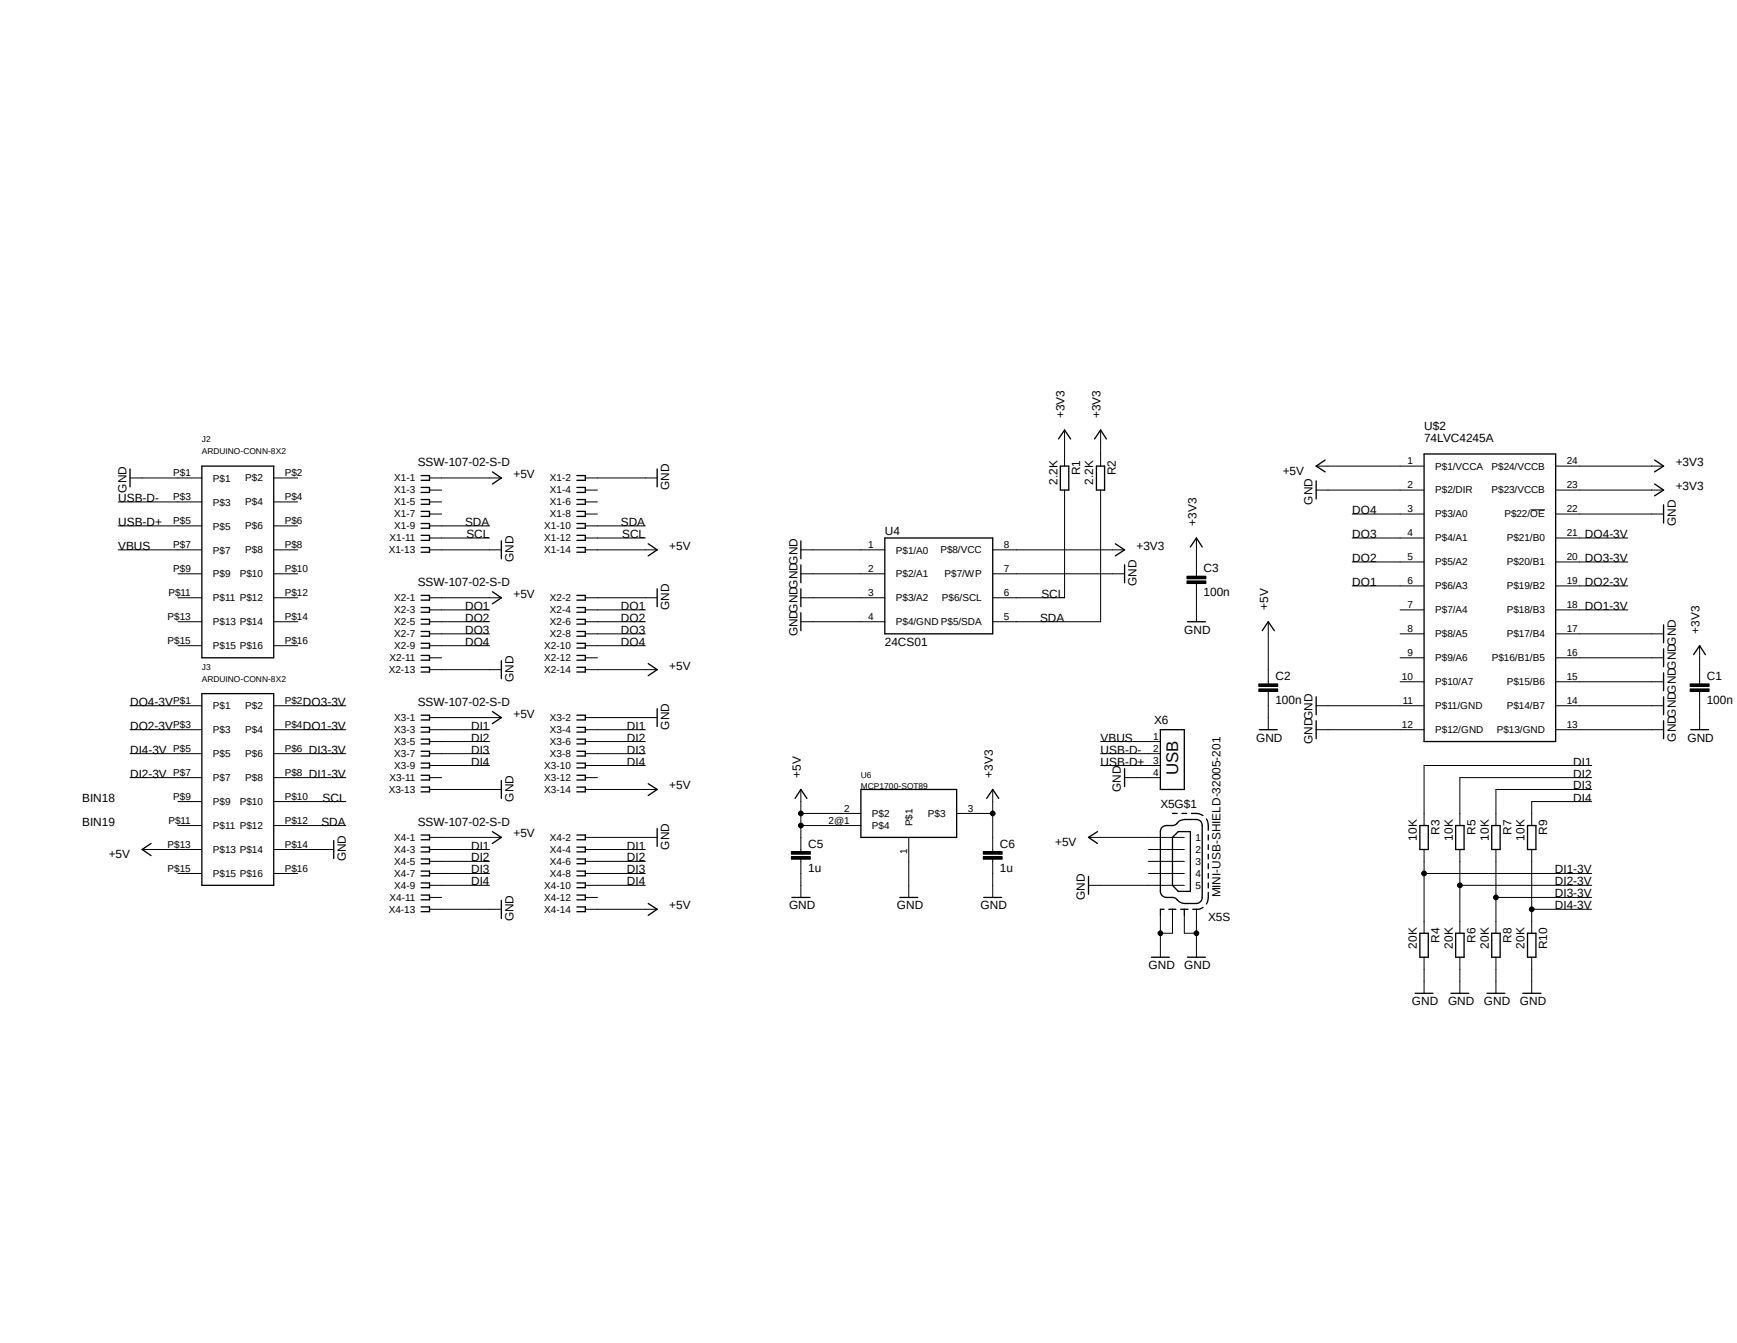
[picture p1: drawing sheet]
<svg xmlns="http://www.w3.org/2000/svg" width="279mm" height="216mm" viewBox="0 0 279 216" stroke-linecap="round" stroke-linejoin="round" font-family="sans-serif">
<path d="M12.7 62.2l266.7 99.9M279.4 62.2l-266.7 99.9" fill="none" stroke="#fff" stroke-width=".16"/>
<g fill="none" stroke="#000" stroke-width=".16">
<path d="M20.9 76.8h11.6M44 76.8h3.9M69.1 76.8h11.5M69.1 78.8h1.9M94.1 76.8h11.6M94.1 78.8h2M171.2 78.8v17.3h-11.5M171.2 69.1v5.8M177 78.8v21.1h-17.3M177 69.1v5.8M211.7 78.8h17.4M211.7 74.9h17.4"/>
<path d="M250.2 78.8h17.4M250.2 74.9h17.4M19 80.7h13.5M19 84.5h13.5M19 88.4h13.5M28.6 92.2h3.9M28.6 96.1h3.9M28.6 99.9h3.9M44 80.7h3.9M44 84.5h3.9M44 88.4h3.9M44 92.2h3.9"/>
<path d="M44 96.1h3.9M44 99.9h3.9M69.1 80.7h1.9M69.1 84.5h9.6M69.1 88.4h11.5M69.1 96.1h11.5M69.1 99.9h9.6M69.1 82.6h1.9M69.1 86.5h9.6M69.1 98h9.6M94.1 80.7h2M94.1 84.5h9.7"/>
<path d="M94.1 88.4h11.6M94.1 96.1h11.6M94.1 99.9h9.7M94.1 82.6h2M94.1 86.5h9.7M94.1 98h9.7M128.8 88.4h13.5M128.8 92.2h13.5M128.8 96.1h13.5M128.8 99.9h13.5M159.7 88.4h21.2M159.7 92.2h21.2"/>
<path d="M190.9 93.4h3.1v.4h-3.1zM190.9 92.6h3.1v.4h-3.1zM192.4 86.5v6.1M192.4 93.8v6.1M204 99.9v10.1M217.5 82.6h11.6M217.5 86.5h11.6M217.5 90.3h11.6M217.5 94.2h11.6M225.2 98h3.9M246.2 82h2.3M250.2 82.6h17.4"/>
<path d="M250.2 86.5h11.6M250.2 98h11.6M250.2 90.3h11.6M250.2 94.2h11.6M20.9 113.5h11.6M20.9 117.3h11.6M28.6 103.8h3.9M44 103.8h3.9M44 113.5h11.6M44 117.3h11.6M69.1 103.8h9.6M69.1 117.3h9.6"/>
<path d="M69.1 101.9h9.6M69.1 105.7h1.9M69.1 107.7h11.5M69.1 115.4h11.5M69.1 119.2h9.6M94.1 103.8h9.7M94.1 117.3h9.7M94.1 101.9h9.7M94.1 105.7h2M94.1 107.7h11.6M94.1 115.4h11.6M94.1 119.2h9.7"/>
<path d="M177 119.2h9.6M202.5 110.7h3v.5h-3zM202.5 109.9h3v.5h-3zM204 111.1v6.2M211.7 113.5h17.4M211.7 117.3h17.4M225.2 101.9h3.9M225.2 105.7h3.9M225.2 109.6h3.9M250.2 113.5h17.4M250.2 117.3h17.4M250.2 101.9h17.4"/>
<path d="M250.2 105.7h17.4M250.2 109.6h17.4M271.9 110.7h3v.5h-3zM271.9 109.9h3v.5h-3zM273.4 103.8v6.2M273.4 111.1v6.2M20.9 121.2h11.6M20.9 125h11.6M22.9 136.6h9.6M28.6 128.9h3.9M28.6 132.7h3.9M44 121.2h11.6"/>
<path d="M44 125h11.6M44 128.9h11.6M44 132.7h11.6M44 136.6h9.7M69.1 121.2h9.6M69.1 125h1.9M69.1 136.6h9.6M69.1 123.1h9.6M69.1 126.9h11.5M69.1 134.6h11.5M69.1 138.5h9.6M94.1 121.2h9.7"/>
<path d="M94.1 125h2M94.1 136.6h9.7M94.1 123.1h9.7M94.1 126.9h11.6M94.1 134.6h11.6M94.1 138.5h9.7M127.3 137.7h3v.4h-3zM127.3 136.9h3v.4h-3zM128.8 132.7h9.7M128.8 130.8h9.7M128.8 126.9v10M128.8 138.1v6.2"/>
<path d="M146.2 134.6v9.7M153.9 130.8h5.8M158.2 137.7h3v.4h-3zM158.2 136.9h3v.4h-3zM159.7 126.9v10M159.7 138.1v6.2M175.1 134.6h15.4M177 121.2h9.6M177 123.1h9.6M180.9 125h5.7M184.7 136.6h5.8M184.7 138.5h5.8"/>
<path d="M229.1 136.6v13.4M234.8 136.6v13.4M240.6 136.6v13.4M246.4 136.6v13.4M256 125h-21.2v7.7M256 128.9h-9.6v3.8M256 123.1h-26.9v9.6M256 126.9h-15.4v5.8M28.6 140.4h3.9M44 140.4h3.9M69.1 140.4h9.6M69.1 142.3h9.6"/>
<path d="M69.1 144.3h1.9M69.1 146.2h11.5M94.1 140.4h9.7M94.1 142.3h9.7M94.1 144.3h2M94.1 146.2h11.6M175.1 142.3h15.4M184.7 140.4h5.8M186.6 146.2v7.7M188.6 146.2v3.8h-2M190.5 146.2v3.8h1.9M192.4 146.2v7.7"/>
<path d="M229.1 140.4h26.9M229.1 153.9v5.8M234.8 142.3h21.2M234.8 153.9v5.8M240.6 144.3h15.4M240.6 153.9v5.8M246.4 146.2h9.6M246.4 153.9v5.8"/>
<circle cx="128.8" cy="132.7" r=".38"/>
<circle cx="128.8" cy="130.8" r=".38"/>
<circle cx="159.7" cy="130.8" r=".38"/>
<circle cx="186.6" cy="150" r=".38"/>
<circle cx="192.4" cy="150" r=".38"/>
<circle cx="229.1" cy="140.4" r=".38"/>
<circle cx="234.8" cy="142.3" r=".38"/>
<circle cx="240.6" cy="144.3" r=".38"/>
<circle cx="246.4" cy="146.2" r=".38"/>
</g>
<g fill="none" stroke="#000" stroke-width=".21">
<path d="M20.9 75.4v2.9M32.5 74.9h11.5v30.8h-11.5zM67.7 76.5h1.4v.7h-1.4M67.7 78.4h1.4v.8h-1.4M79.2 75.9l1.4 .9-1.4 1M92.8 76.5h1.3v.7h-1.3M92.8 78.4h1.3v.8h-1.3M105.7 75.4v2.9M170.3 70.6l.9-1.5 1 1.5M170.6 74.9h1.3v3.9h-1.3zM176.1 70.6l.9-1.5 1 1.5M176.4 74.9h1.3v3.9h-1.3z"/>
<path d="M211.7 77.3v2.9M213.1 74l-1.4 .9 1.4 1M229.1 73h21.1v46.2h-21.1zM266.1 74l1.5 .9-1.5 1M266.1 77.8l1.5 1-1.5 .9M67.7 80.3h1.4v.8h-1.4M67.7 82.2h1.4v.8h-1.4M67.7 84.2h1.4v.7h-1.4M67.7 86.1h1.4v.8h-1.4M67.7 88h1.4v.8h-1.4M67.7 95.7h1.4v.8h-1.4M67.7 97.7h1.4v.7h-1.4"/>
<path d="M67.7 99.6h1.4v.7h-1.4M79.2 95.1l1.4 1-1.4 1M80.6 87v2.8M92.8 80.3h1.3v.8h-1.3M92.8 82.2h1.3v.8h-1.3M92.8 84.2h1.3v.7h-1.3M92.8 86.1h1.3v.8h-1.3M92.8 88h1.3v.8h-1.3M92.8 95.7h1.3v.8h-1.3M92.8 97.7h1.3v.7h-1.3M92.8 99.6h1.3v.7h-1.3M104.3 87.4l1.4 1-1.4 1"/>
<path d="M105.7 94.7v2.8M128.8 87v2.8M128.8 90.8v2.9M128.8 94.7v2.8M128.8 98.5v2.9M142.3 86.5h17.4v15.4h-17.4zM179.4 87.4l1.5 1-1.5 1M180.9 90.8v2.9M191 99.9h2.9M191.5 87.9l.9-1.4 1 1.4M267.6 81.2v2.9M32.5 111.5h11.5v30.8h-11.5z"/>
<path d="M67.7 101.5h1.4v.8h-1.4M67.7 103.4h1.4v.8h-1.4M67.7 105.4h1.4v.7h-1.4M67.7 107.3h1.4v.7h-1.4M67.7 115h1.4v.7h-1.4M67.7 116.9h1.4v.8h-1.4M67.7 118.8h1.4v.8h-1.4M79.2 114.4l1.4 1-1.4 .9M80.6 106.2v2.9M92.8 101.5h1.3v.8h-1.3M92.8 103.4h1.3v.8h-1.3M92.8 105.4h1.3v.7h-1.3"/>
<path d="M92.8 107.3h1.3v.7h-1.3M92.8 115h1.3v.7h-1.3M92.8 116.9h1.3v.8h-1.3M92.8 118.8h1.3v.8h-1.3M104.3 106.7l1.4 1-1.4 .9M105.7 113.9v2.9M186.6 117.3h3.9v9.6h-3.9zM202.6 117.3h2.8M203 101.4l1-1.5 1 1.5M211.7 112v2.9M211.7 115.9v2.8M267.6 100.5v2.8"/>
<path d="M267.6 104.3v2.9M267.6 108.2v2.8M267.6 112v2.9M267.6 115.9v2.8M271.9 117.3h2.9M272.4 105.2l1-1.4 .9 1.4M24.3 135.6l-1.4 1 1.4 .9M53.7 135.1v2.9M67.7 120.8h1.4v.7h-1.4M67.7 122.7h1.4v.7h-1.4M67.7 124.6h1.4v.8h-1.4M67.7 126.5h1.4v.8h-1.4"/>
<path d="M67.7 134.2h1.4v.8h-1.4M67.7 136.2h1.4v.7h-1.4M67.7 138.1h1.4v.8h-1.4M79.2 133.7l1.4 .9-1.4 1M80.6 125.5v2.9M92.8 120.8h1.3v.7h-1.3M92.8 122.7h1.3v.7h-1.3M92.8 124.6h1.3v.8h-1.3M92.8 126.5h1.3v.8h-1.3M92.8 134.2h1.3v.8h-1.3M92.8 136.2h1.3v.7h-1.3M92.8 138.1h1.3v.8h-1.3"/>
<path d="M104.3 126l1.4 .9-1.4 1M105.7 133.2v2.9M127.9 128.4l.9-1.5 1 1.5M138.5 126.9h15.4v7.7h-15.4zM158.7 128.4l1-1.5 1 1.5M176.5 133.7l-1.4 .9 1.4 1M180.9 123.6v2.8M186.8 133.1a1.73 1.73 0 0 1 1.8-.4 1.27 1.27 0 0 0 1.1-.7 5.1 5.1 0 0 1 3-.2 .91 .91 0 0 1 .7 .9v11.6a.97 .97 0 0 1-1 .9h-1.9a1.82 1.82 0 0 1-1.4-.8 3.5 3.5 0 0 0-1.8-.2 .98 .98 0 0 1-.7-.9v-9.6zM188.6 130.8h.8M189.5 133.7h2v9.6h-2l-.9-1v-7.7zM190.1 130.8h.8M191.6 130.8a2.57 2.57 0 0 1 1.9 .3"/>
<path d="M194.1 131.7a2.92 2.92 0 0 1 .3 1.8M194.4 134.2v.8M194.4 135.8v.8M194.4 137.3v.8M194.4 138.9v.8M228.4 132.7h1.3v3.9h-1.3zM234.1 132.7h1.4v3.9h-1.4zM239.9 132.7h1.4v3.9h-1.4zM245.7 132.7h1.4v3.9h-1.4zM67.7 140h1.4v.8h-1.4M67.7 141.9h1.4v.8h-1.4M67.7 143.9h1.4v.8h-1.4"/>
<path d="M67.7 145.8h1.4v.8h-1.4M80.6 144.7v3M92.8 140h1.3v.8h-1.3M92.8 141.9h1.3v.8h-1.3M92.8 143.9h1.3v.8h-1.3M92.8 145.8h1.3v.8h-1.3M104.3 145.2l1.4 1-1.4 1M127.4 144.3h2.9M144.7 144.3h2.9M158.2 144.3h2.9M175.1 140.9v2.9M185.2 153.9h2.9"/>
<path d="M186.6 146.2h.6M188 146.2h1.1M189.9 146.2h1.2M191 153.9h2.9M193.5 145.9a2.09 2.09 0 0 1-1.6 .3M194.4 143.5a2.97 2.97 0 0 1-.3 1.8M194.4 140.4v.8M194.4 141.9v.8M227.6 159.7h2.9M228.4 150h1.3v3.9h-1.3zM233.4 159.7h2.9M234.1 150h1.4v3.9h-1.4z"/>
<path d="M239.2 159.7h2.9M239.9 150h1.4v3.9h-1.4zM244.9 159.7h3M245.7 150h1.4v3.9h-1.4z"/>
</g>
<path d="M190.9 93.6h3.1M190.9 92.8h3.1M202.5 111h3M202.5 110.2h3M271.9 111h3M271.9 110.2h3M127.3 137.9h3M127.3 137.1h3M158.2 137.9h3M158.2 137.1h3" fill="none" stroke="#000" stroke-width=".42"/>
<g fill="#000">
<circle cx="128.8" cy="132.7" r=".38"/>
<circle cx="128.8" cy="130.8" r=".38"/>
<circle cx="159.7" cy="130.8" r=".38"/>
<circle cx="186.6" cy="150" r=".38"/>
<circle cx="192.4" cy="150" r=".38"/>
<circle cx="229.1" cy="140.4" r=".38"/>
<circle cx="234.8" cy="142.3" r=".38"/>
<circle cx="240.6" cy="144.3" r=".38"/>
<circle cx="246.4" cy="146.2" r=".38"/>
</g>
<text font-size="2.7" x="189.5" y="124.6" transform="rotate(-90 189.5 124.6)">USB</text>
<g font-size="1.9">
<text x="171.2" y="67.2" transform="rotate(-90 171.2 67.2)">+3V3</text>
<text x="177" y="67.2" transform="rotate(-90 177 67.2)">+3V3</text>
<text x="229.1" y="71.1">74LVC4245A</text>
<text x="229.1" y="69.1">U$2</text>
<text x="67.2" y="74.9">SSW-107-02-S-D</text>
<text x="82.6" y="76.8">+5V</text>
<text x="170.1" y="77.9" transform="rotate(-90 170.1 77.9)">2.2K</text>
<text x="173.7" y="76.4" transform="rotate(-90 173.7 76.4)">R1</text>
<text x="175.9" y="77.9" transform="rotate(-90 175.9 77.9)">2.2K</text>
<text x="179.5" y="76.4" transform="rotate(-90 179.5 76.4)">R2</text>
<text x="206.3" y="76.3">+5V</text>
<text x="269.5" y="74.9">+3V3</text>
<text x="19" y="80.7">USB-D-</text>
<text x="20.4" y="79.2" transform="rotate(-90 20.4 79.2)">GND</text>
<text x="107.7" y="78.8" transform="rotate(-90 107.7 78.8)">GND</text>
<text x="211.1" y="81.1" transform="rotate(-90 211.1 81.1)">GND</text>
<text x="217.5" y="82.6">DO4</text>
<text x="269.5" y="78.8">+3V3</text>
<text x="19" y="84.5">USB-D+</text>
<text x="19" y="88.4">VBUS</text>
<text x="74.8" y="84.5">SDA</text>
<text x="75" y="86.5">SCL</text>
<text x="99.9" y="84.5">SDA</text>
<text x="100.1" y="86.5">SCL</text>
<text x="107.7" y="88.4">+5V</text>
<text x="142.3" y="86">U4</text>
<text x="182.8" y="88.4">+3V3</text>
<text x="192.4" y="84.5" transform="rotate(-90 192.4 84.5)">+3V3</text>
<text x="217.5" y="86.5">DO3</text>
<text x="254.9" y="86.5">DO4-3V</text>
<text x="269.5" y="84.5" transform="rotate(-90 269.5 84.5)">GND</text>
<text x="67.2" y="94.2">SSW-107-02-S-D</text>
<text x="82.6" y="90.3" transform="rotate(-90 82.6 90.3)">GND</text>
<text x="182.8" y="94.2" transform="rotate(-90 182.8 94.2)">GND</text>
<text x="193.6" y="95.8">100n</text>
<text x="193.6" y="91.9">C3</text>
<text x="217.5" y="94.2">DO1</text>
<text x="217.5" y="90.3">DO2</text>
<text x="254.9" y="94.2">DO2-3V</text>
<text x="254.9" y="90.3">DO3-3V</text>
<text x="74.8" y="98">DO1</text>
<text x="74.8" y="99.9">DO2</text>
<text x="74.8" y="101.9">DO3</text>
<text x="82.6" y="96.1">+5V</text>
<text x="99.9" y="98">DO1</text>
<text x="99.9" y="99.9">DO2</text>
<text x="99.9" y="101.9">DO3</text>
<text x="107.7" y="98" transform="rotate(-90 107.7 98)">GND</text>
<text x="167.3" y="99.9">SDA</text>
<text x="167.5" y="96.1">SCL</text>
<text x="190.5" y="101.9">GND</text>
<text x="204" y="98" transform="rotate(-90 204 98)">+5V</text>
<text x="254.9" y="98">DO1-3V</text>
<text x="273.4" y="101.9" transform="rotate(-90 273.4 101.9)">+3V3</text>
<text x="74.8" y="103.8">DO4</text>
<text x="99.9" y="103.8">DO4</text>
<text x="107.7" y="107.7">+5V</text>
<text x="128.3" y="102.3" transform="rotate(-90 128.3 102.3)">GNDGNDGNDGND</text>
<text x="142.3" y="103.8">24CS01</text>
<text x="20.9" y="113.5">DO4-3V</text>
<text x="48.7" y="113.5">DO3-3V</text>
<text x="67.2" y="113.5">SSW-107-02-S-D</text>
<text x="82.6" y="109.6" transform="rotate(-90 82.6 109.6)">GND</text>
<text x="205.1" y="113.2">100n</text>
<text x="205.1" y="109.3">C2</text>
<text x="274.5" y="113.2">100n</text>
<text x="274.5" y="109.3">C1</text>
<text x="20.9" y="117.3">DO2-3V</text>
<text x="48.7" y="117.3">DO1-3V</text>
<text x="75.8" y="117.3">DI1</text>
<text x="75.8" y="119.2">DI2</text>
<text x="82.6" y="115.4">+5V</text>
<text x="100.8" y="117.3">DI1</text>
<text x="100.8" y="119.2">DI2</text>
<text x="107.7" y="117.3" transform="rotate(-90 107.7 117.3)">GND</text>
<text x="177" y="119.2">VBUS</text>
<text x="185.7" y="116.3">X6</text>
<text x="202.1" y="119.2">GND</text>
<text x="211.1" y="119.6" transform="rotate(-90 211.1 119.6)">GNDGND</text>
<text x="269.5" y="119.2" transform="rotate(-90 269.5 119.2)">GNDGNDGNDGNDGND</text>
<text x="271.4" y="119.2">GND</text>
<text x="20.9" y="121.2">DI4-3V</text>
<text x="20.9" y="125">DI2-3V</text>
<text x="49.7" y="125">DI1-3V</text>
<text x="49.7" y="121.2">DI3-3V</text>
<text x="75.8" y="121.2">DI3</text>
<text x="75.8" y="123.1">DI4</text>
<text x="100.8" y="121.2">DI3</text>
<text x="100.8" y="123.1">DI4</text>
<text x="128.8" y="125" transform="rotate(-90 128.8 125)">+5V</text>
<text x="159.7" y="125" transform="rotate(-90 159.7 125)">+3V3</text>
<text x="177" y="121.2">USB-D-</text>
<text x="177" y="123.1">USB-D+</text>
<text x="253.1" y="123.1">DI1</text>
<text x="253.1" y="125">DI2</text>
<text x="13.2" y="128.9">BIN18</text>
<text x="51.9" y="128.9">SCL</text>
<text x="82.6" y="128.9" transform="rotate(-90 82.6 128.9)">GND</text>
<text x="107.7" y="126.9">+5V</text>
<text x="180.3" y="127.3" transform="rotate(-90 180.3 127.3)">GND</text>
<text x="186.6" y="129.8">X5G$1</text>
<text x="253.1" y="126.9">DI3</text>
<text x="253.1" y="128.9">DI4</text>
<text x="13.2" y="132.7">BIN19</text>
<text x="17.5" y="137.9">+5V</text>
<text x="51.7" y="132.7">SDA</text>
<text x="67.2" y="132.7">SSW-107-02-S-D</text>
<text x="75.8" y="136.6">DI1</text>
<text x="82.6" y="134.6">+5V</text>
<text x="100.8" y="136.6">DI1</text>
<text x="107.7" y="136.6" transform="rotate(-90 107.7 136.6)">GND</text>
<text x="130" y="136.3">C5</text>
<text x="160.8" y="136.3">C6</text>
<text x="169.7" y="136">+5V</text>
<text x="227.9" y="135.1" transform="rotate(-90 227.9 135.1)">10K</text>
<text x="231.6" y="134.2" transform="rotate(-90 231.6 134.2)">R3</text>
<text x="233.7" y="135.1" transform="rotate(-90 233.7 135.1)">10K</text>
<text x="237.3" y="134.2" transform="rotate(-90 237.3 134.2)">R5</text>
<text x="239.5" y="135.1" transform="rotate(-90 239.5 135.1)">10K</text>
<text x="243.1" y="134.2" transform="rotate(-90 243.1 134.2)">R7</text>
<text x="245.2" y="135.1" transform="rotate(-90 245.2 135.1)">10K</text>
<text x="248.9" y="134.2" transform="rotate(-90 248.9 134.2)">R9</text>
<text x="55.6" y="138.5" transform="rotate(-90 55.6 138.5)">GND</text>
<text x="75.8" y="138.5">DI2</text>
<text x="75.8" y="140.4">DI3</text>
<text x="75.8" y="142.3">DI4</text>
<text x="100.8" y="138.5">DI2</text>
<text x="100.8" y="140.4">DI3</text>
<text x="100.8" y="142.3">DI4</text>
<text x="130" y="140.1">1u</text>
<text x="160.8" y="140.1">1u</text>
<text x="250.1" y="142.3">DI2-3V</text>
<text x="250.1" y="140.4">DI1-3V</text>
<text x="82.6" y="148.1" transform="rotate(-90 82.6 148.1)">GND</text>
<text x="107.7" y="146.2">+5V</text>
<text x="126.9" y="146.2">GND</text>
<text x="144.3" y="146.2">GND</text>
<text x="157.7" y="146.2">GND</text>
<text x="174.5" y="144.7" transform="rotate(-90 174.5 144.7)">GND</text>
<text x="194.4" y="148.1">X5S</text>
<text x="196.3" y="144.3" transform="rotate(-90 196.3 144.3)">MINI-USB-SHIELD-32005-201</text>
<text x="250.1" y="146.2">DI4-3V</text>
<text x="250.1" y="144.3">DI3-3V</text>
<text x="184.7" y="155.8">GND</text>
<text x="190.5" y="155.8">GND</text>
<text x="227.9" y="152.5" transform="rotate(-90 227.9 152.5)">20K</text>
<text x="231.6" y="151.6" transform="rotate(-90 231.6 151.6)">R4</text>
<text x="233.7" y="152.5" transform="rotate(-90 233.7 152.5)">20K</text>
<text x="237.3" y="151.6" transform="rotate(-90 237.3 151.6)">R6</text>
<text x="239.5" y="152.5" transform="rotate(-90 239.5 152.5)">20K</text>
<text x="243.1" y="151.6" transform="rotate(-90 243.1 151.6)">R8</text>
<text x="245.2" y="152.5" transform="rotate(-90 245.2 152.5)">20K</text>
<text x="248.9" y="152.6" transform="rotate(-90 248.9 152.6)">R10</text>
<text x="227.1" y="161.6">GND</text>
<text x="232.9" y="161.6">GND</text>
<text x="238.7" y="161.6">GND</text>
<text x="244.5" y="161.6">GND</text>
</g>
<g font-size="1.6">
<text x="27.9" y="76.6">P$1</text>
<text x="34.2" y="77.4">P$1</text>
<text x="39.5" y="77.4">P$2</text>
<text x="45.8" y="76.6">P$2</text>
<text x="63.4" y="77.4">X1-1</text>
<text x="88.4" y="77.4">X1-2</text>
<text x="226.4" y="74.6">1</text>
<text x="230.8" y="75.5">P$1/VCCA</text>
<text x="239.9" y="75.5">P$24/VCCB</text>
<text x="252" y="74.6">24</text>
<text x="27.9" y="80.4">P$3</text>
<text x="34.2" y="81.3">P$3</text>
<text x="39.5" y="81.2">P$4</text>
<text x="45.8" y="80.4">P$4</text>
<text x="63.4" y="79.3">X1-3</text>
<text x="63.4" y="81.2">X1-5</text>
<text x="63.4" y="83.2">X1-7</text>
<text x="88.4" y="79.3">X1-4</text>
<text x="88.4" y="81.2">X1-6</text>
<text x="88.4" y="83.2">X1-8</text>
<text x="226.4" y="78.5">2</text>
<text x="226.4" y="82.3">3</text>
<text x="230.8" y="79.3">P$2/DIR</text>
<text x="230.8" y="83.2">P$3/A0</text>
<text x="239.9" y="79.3">P$23/VCCB</text>
<text x="242" y="83.2">P$22/OE</text>
<text x="252" y="82.3">22</text>
<text x="252" y="78.5">23</text>
<text x="27.9" y="84.3">P$5</text>
<text x="27.9" y="88.1">P$7</text>
<text x="34.2" y="85.1">P$5</text>
<text x="34.2" y="89">P$7</text>
<text x="39.5" y="85.1">P$6</text>
<text x="39.5" y="88.9">P$8</text>
<text x="45.8" y="84.3">P$6</text>
<text x="45.8" y="88.1">P$8</text>
<text x="62.5" y="88.9">X1-13</text>
<text x="62.7" y="87">X1-11</text>
<text x="63.4" y="85.1">X1-9</text>
<text x="87.5" y="85.1">X1-10</text>
<text x="87.5" y="87">X1-12</text>
<text x="87.5" y="88.9">X1-14</text>
<text x="139.7" y="88.1">1</text>
<text x="144.1" y="89">P$1/A0</text>
<text x="151.3" y="88.9">P$8/VCC</text>
<text x="161.5" y="88.1">8</text>
<text x="226.4" y="86.2">4</text>
<text x="230.8" y="87">P$4/A1</text>
<text x="242.4" y="87">P$21/B0</text>
<text x="252" y="86.2">21</text>
<text x="27.1" y="95.8">P$11</text>
<text x="27.9" y="92">P$9</text>
<text x="34.2" y="92.8">P$9</text>
<text x="38.6" y="92.8">P$10</text>
<text x="45.8" y="92">P$10</text>
<text x="45.8" y="95.8">P$12</text>
<text x="139.7" y="92">2</text>
<text x="139.7" y="95.8">3</text>
<text x="144.1" y="92.8">P$2/A1</text>
<text x="151.9" y="92.8">P$7/WP</text>
<text x="161.5" y="95.8">6</text>
<text x="161.5" y="92">7</text>
<text x="226.4" y="90">5</text>
<text x="226.4" y="93.9">6</text>
<text x="230.8" y="90.9">P$5/A2</text>
<text x="230.8" y="94.7">P$6/A3</text>
<text x="242.4" y="94.7">P$19/B2</text>
<text x="242.4" y="90.9">P$20/B1</text>
<text x="252" y="93.9">19</text>
<text x="252" y="90">20</text>
<text x="27" y="99.7">P$13</text>
<text x="34.2" y="96.7">P$11 P$12</text>
<text x="34.2" y="100.5">P$13 P$14</text>
<text x="45.8" y="99.7">P$14</text>
<text x="63.4" y="96.7">X2-1</text>
<text x="63.4" y="98.6">X2-3</text>
<text x="63.4" y="100.5">X2-5</text>
<text x="88.4" y="96.7">X2-2</text>
<text x="88.4" y="98.6">X2-4</text>
<text x="88.4" y="100.5">X2-6</text>
<text x="139.7" y="99.7">4</text>
<text x="144.1" y="96.7">P$3/A2</text>
<text x="144.1" y="100.5">P$4/GND P$5/SDA</text>
<text x="151.5" y="96.7">P$6/SCL</text>
<text x="161.5" y="99.7">5</text>
<text x="226.4" y="97.7">7</text>
<text x="226.4" y="101.6">8</text>
<text x="230.8" y="98.6">P$7/A4</text>
<text x="242.4" y="98.6">P$18/B3</text>
<text x="252" y="101.6">17</text>
<text x="252" y="97.7">18</text>
<text x="27" y="103.5">P$15</text>
<text x="34.2" y="104.4">P$15 P$16</text>
<text x="45.8" y="103.5">P$16</text>
<text x="62.7" y="106.3">X2-11</text>
<text x="63.4" y="102.4">X2-7</text>
<text x="63.4" y="104.4">X2-9</text>
<text x="87.5" y="104.4">X2-10</text>
<text x="87.5" y="106.3">X2-12</text>
<text x="88.4" y="102.4">X2-8</text>
<text x="226.4" y="105.5">9</text>
<text x="230.8" y="102.4">P$8/A5</text>
<text x="230.8" y="106.3">P$9/A6</text>
<text x="239.9" y="106.3">P$16/B1/B5</text>
<text x="242.4" y="102.4">P$17/B4</text>
<text x="252" y="105.5">16</text>
<text x="27.9" y="113.2">P$1</text>
<text x="45.8" y="113.2">P$2</text>
<text x="62.5" y="108.2">X2-13</text>
<text x="87.5" y="108.2">X2-14</text>
<text x="225.5" y="109.3">10</text>
<text x="225.6" y="113.2">11</text>
<text x="230.8" y="110.2">P$10/A7</text>
<text x="242.4" y="110.2">P$15/B6</text>
<text x="252" y="113.2">14</text>
<text x="252" y="109.3">15</text>
<text x="27.9" y="117">P$3</text>
<text x="34.2" y="114">P$1</text>
<text x="34.2" y="117.9">P$3</text>
<text x="39.5" y="114">P$2</text>
<text x="39.5" y="117.9">P$4</text>
<text x="45.8" y="117">P$4</text>
<text x="63.4" y="116">X3-1</text>
<text x="63.4" y="117.9">X3-3</text>
<text x="63.4" y="119.8">X3-5</text>
<text x="88.4" y="116">X3-2</text>
<text x="88.4" y="117.9">X3-4</text>
<text x="88.4" y="119.8">X3-6</text>
<text x="185.5" y="119">1</text>
<text x="225.5" y="117">12</text>
<text x="230.8" y="114">P$11/GND</text>
<text x="230.8" y="117.9">P$12/GND</text>
<text x="240.7" y="117.9">P$13/GND</text>
<text x="242.4" y="114">P$14/B7</text>
<text x="252" y="117">13</text>
<text x="27.9" y="120.9">P$5</text>
<text x="27.9" y="124.7">P$7</text>
<text x="34.2" y="121.7">P$5</text>
<text x="34.2" y="125.6">P$7</text>
<text x="39.5" y="121.7">P$6</text>
<text x="39.5" y="125.6">P$8</text>
<text x="45.8" y="120.9">P$6</text>
<text x="45.8" y="124.7">P$8</text>
<text x="62.7" y="125.6">X3-11</text>
<text x="63.4" y="121.7">X3-7</text>
<text x="63.4" y="123.7">X3-9</text>
<text x="87.5" y="123.7">X3-10</text>
<text x="87.5" y="125.6">X3-12</text>
<text x="88.4" y="121.7">X3-8</text>
<text x="185.5" y="120.9">2</text>
<text x="185.5" y="122.8">3</text>
<text x="185.5" y="124.7">4</text>
<text x="27.9" y="128.6">P$9</text>
<text x="34.2" y="129.4">P$9</text>
<text x="38.6" y="129.4">P$10</text>
<text x="45.8" y="128.6">P$10</text>
<text x="62.5" y="127.5">X3-13</text>
<text x="87.5" y="127.5">X3-14</text>
<text x="135.8" y="130.5">2</text>
<text x="140.2" y="131.4">P$2</text>
<text x="149.3" y="131.4">P$3</text>
<text x="155.7" y="130.5">3</text>
<text x="27" y="136.3">P$13</text>
<text x="27.1" y="132.4">P$11</text>
<text x="34.2" y="133.3">P$11 P$12</text>
<text x="34.2" y="137.2">P$13 P$14</text>
<text x="45.8" y="132.4">P$12</text>
<text x="45.8" y="136.3">P$14</text>
<text x="63.4" y="135.2">X4-1</text>
<text x="63.4" y="137.1">X4-3</text>
<text x="88.4" y="135.2">X4-2</text>
<text x="88.4" y="137.1">X4-4</text>
<text x="133.3" y="132.4">2@1</text>
<text x="140.2" y="133.3">P$4</text>
<text x="145.9" y="137.3" transform="rotate(-90 145.9 137.3)">1</text>
<text x="146.8" y="132.8" transform="rotate(-90 146.8 132.8)">P$1</text>
<text x="192.3" y="135.2">1</text>
<text x="192.3" y="137.2">2</text>
<text x="27" y="140.2">P$15</text>
<text x="34.2" y="141">P$15 P$16</text>
<text x="45.8" y="140.2">P$16</text>
<text x="63.4" y="139.1">X4-5</text>
<text x="63.4" y="141">X4-7</text>
<text x="63.4" y="142.9">X4-9</text>
<text x="87.5" y="142.9">X4-10</text>
<text x="88.4" y="139.1">X4-6</text>
<text x="88.4" y="141">X4-8</text>
<text x="192.3" y="139.1">3</text>
<text x="192.3" y="141">4</text>
<text x="192.3" y="142.9">5</text>
<text x="62.5" y="146.8">X4-13</text>
<text x="62.7" y="144.8">X4-11</text>
<text x="87.5" y="144.8">X4-12</text>
<text x="87.5" y="146.8">X4-14</text>
</g>
<g font-size="1.4">
<text x="32.5" y="71.1">J2</text>
<text x="32.5" y="73">ARDUINO-CONN-8X2</text>
<text x="32.5" y="107.7">J3</text>
<text x="32.5" y="109.6">ARDUINO-CONN-8X2</text>
<text x="138.5" y="125">U6</text>
<text x="138.5" y="126.9">MCP1700-SOT89</text>
</g>
</svg>
